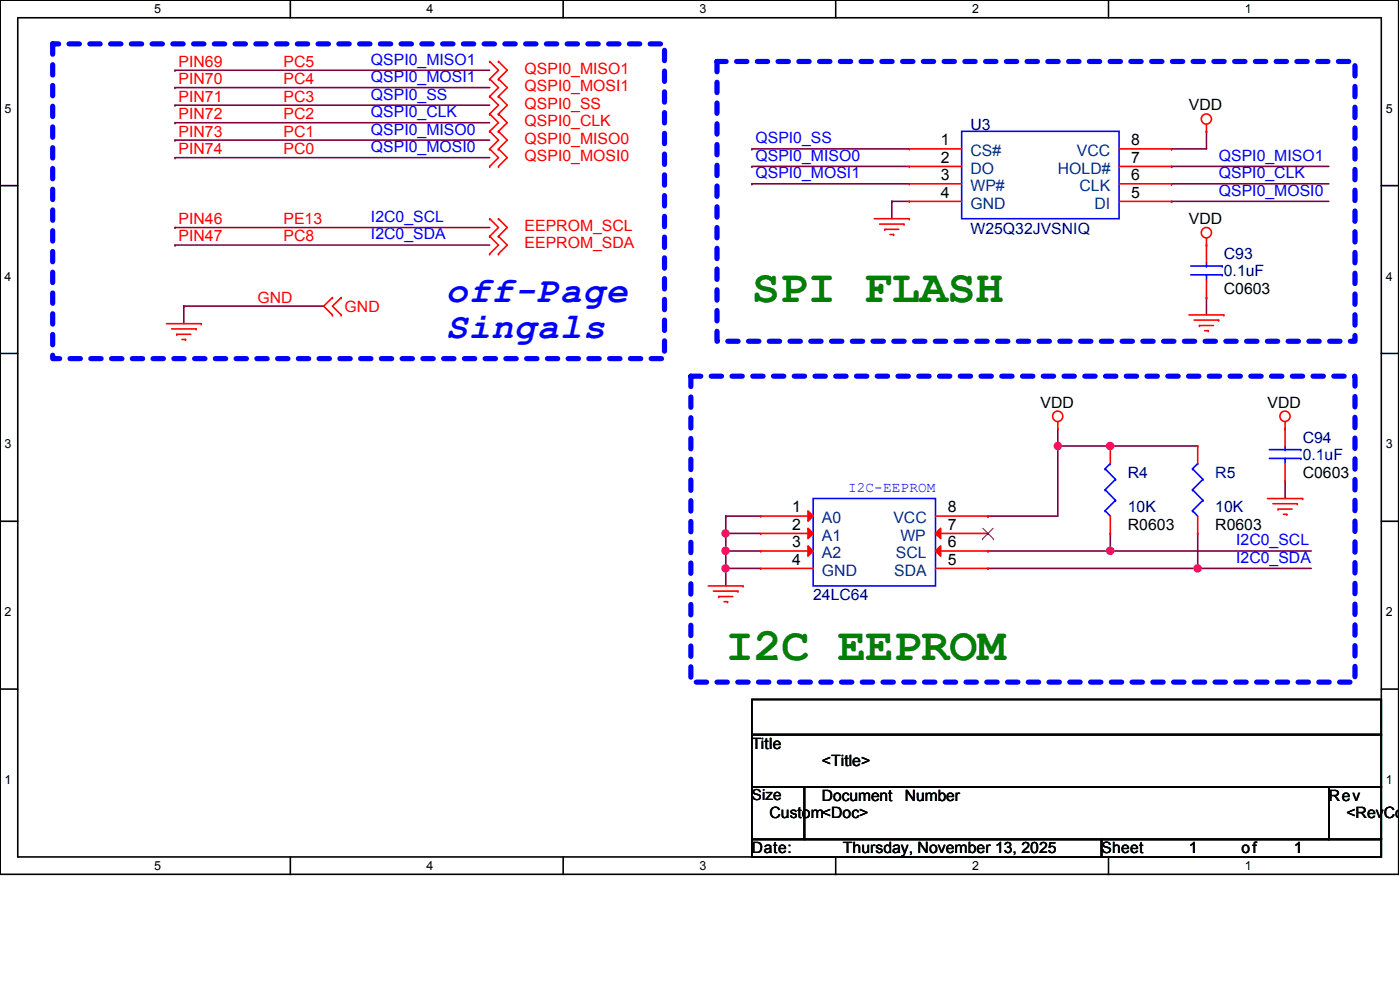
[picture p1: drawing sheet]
<svg xmlns="http://www.w3.org/2000/svg" width="297mm" height="210mm" viewBox="0 0 297 210" stroke-linecap="round" stroke-linejoin="round" font-family="sans-serif">
<path d="M0 0h296.7v185.5h-296.7zM3.8 3.8h289.2v178h-289.2z" fill="none" stroke="#000" stroke-width=".34"/>
<g fill="#fff">
<path d="M32.7 .4h1.4v2.9h-1.4z"/>
<path d="M32.7 182.2h1.4v2.9h-1.4z"/>
</g>
<path d="M61.6 0v3.8M61.6 181.8v3.7" fill="none" stroke="#000" stroke-width=".34"/>
<g fill="#fff">
<path d="M90.5 .4h1.4v2.9h-1.4z"/>
<path d="M90.5 182.2h1.4v2.9h-1.4z"/>
</g>
<path d="M119.5 0v3.8M119.5 181.8v3.7" fill="none" stroke="#000" stroke-width=".34"/>
<g fill="#fff">
<path d="M148.4 .4h1.4v2.9h-1.4z"/>
<path d="M148.4 182.2h1.4v2.9h-1.4z"/>
</g>
<path d="M177.3 0v3.8M177.3 181.8v3.7" fill="none" stroke="#000" stroke-width=".34"/>
<g fill="#fff">
<path d="M206.2 .4h1.4v2.9h-1.4z"/>
<path d="M206.2 182.2h1.4v2.9h-1.4z"/>
</g>
<path d="M235.2 0v3.8M235.2 181.8v3.7" fill="none" stroke="#000" stroke-width=".34"/>
<g fill="#fff">
<path d="M264.1 .4h1.4v2.9h-1.4z"/>
<path d="M264.1 182.2h1.4v2.9h-1.4z"/>
<path d="M1 21.5h1.4v3h-1.4z"/>
<path d="M294 21.5h1.4v3h-1.4z"/>
<path d="M1 57.1h1.4v3h-1.4z"/>
<path d="M294 57.1h1.4v3h-1.4z"/>
</g>
<path d="M0 39.4h3.8M293 39.4h3.7" fill="none" stroke="#000" stroke-width=".34"/>
<g fill="#fff">
<path d="M1 92.8h1.4v2.9h-1.4z"/>
<path d="M294 92.8h1.4v2.9h-1.4z"/>
</g>
<path d="M0 75h3.8M293 75h3.7" fill="none" stroke="#000" stroke-width=".34"/>
<g fill="#fff">
<path d="M1 128.4h1.4v2.9h-1.4z"/>
<path d="M294 128.4h1.4v2.9h-1.4z"/>
</g>
<path d="M0 110.6h3.8M293 110.6h3.7" fill="none" stroke="#000" stroke-width=".34"/>
<g fill="#fff">
<path d="M1 164h1.4v2.9h-1.4z"/>
<path d="M294 164h1.4v2.9h-1.4z"/>
</g>
<path d="M0 146.2h3.8M293 146.2h3.7" fill="none" stroke="#000" stroke-width=".34"/>
<path d="M11.2 9.3h129.8v66.8h-129.8zM152.1 13h135.3v59.4h-135.3zM146.6 79.8h140.8v64.9h-140.8z" fill="none" stroke="#00f" stroke-width="1.1" stroke-dasharray="2.2 2.2"/>
<path d="M209.6 109.5h14.8" fill="none" stroke="#800040" stroke-width=".34"/>
<circle cx="209.6" cy="109.5" r=".17" fill="#800040"/>
<path d="M224.4 90.9v3.7" fill="none" stroke="#800040" stroke-width=".34"/>
<circle cx="224.4" cy="90.9" r=".17" fill="#800040"/>
<path d="M154 120.6h7.4" fill="none" stroke="#800040" stroke-width=".34"/>
<circle cx="154" cy="120.6" r=".17" fill="#800040"/>
<circle cx="153.9" cy="120.6" r=".72" fill="#f0f"/>
<circle cx="153.9" cy="120.6" r=".72" fill="none" stroke="#f0f" stroke-width=".34"/>
<path d="M154 120.6v3.7" fill="none" stroke="#800040" stroke-width=".34"/>
<circle cx="154" cy="120.6" r=".17" fill="#800040"/>
<path d="M209.6 116.9h25.9" fill="none" stroke="#800040" stroke-width=".34"/>
<circle cx="209.6" cy="116.9" r=".17" fill="#800040"/>
<circle cx="235.5" cy="116.8" r=".74" fill="#f0f"/>
<circle cx="235.5" cy="116.8" r=".74" fill="none" stroke="#f0f" stroke-width=".34"/>
<path d="M209.6 120.6h44.5" fill="none" stroke="#800040" stroke-width=".34"/>
<circle cx="209.6" cy="120.6" r=".17" fill="#800040"/>
<circle cx="254.1" cy="120.6" r=".74" fill="#f0f"/>
<circle cx="254.1" cy="120.6" r=".74" fill="none" stroke="#f0f" stroke-width=".34"/>
<path d="M154 109.5h7.4" fill="none" stroke="#800040" stroke-width=".34"/>
<circle cx="154" cy="109.5" r=".17" fill="#800040"/>
<path d="M154 109.5v3.7" fill="none" stroke="#800040" stroke-width=".34"/>
<circle cx="154" cy="109.5" r=".17" fill="#800040"/>
<path d="M154 113.2h7.4" fill="none" stroke="#800040" stroke-width=".34"/>
<circle cx="154" cy="113.2" r=".17" fill="#800040"/>
<circle cx="153.9" cy="113.2" r=".72" fill="#f0f"/>
<circle cx="153.9" cy="113.2" r=".72" fill="none" stroke="#f0f" stroke-width=".34"/>
<path d="M154 113.2v3.7" fill="none" stroke="#800040" stroke-width=".34"/>
<circle cx="154" cy="113.2" r=".17" fill="#800040"/>
<path d="M154 116.9h7.4" fill="none" stroke="#800040" stroke-width=".34"/>
<circle cx="154" cy="116.9" r=".17" fill="#800040"/>
<path d="M154 116.9v3.7" fill="none" stroke="#800040" stroke-width=".34"/>
<circle cx="154" cy="116.9" r=".17" fill="#800040"/>
<circle cx="153.9" cy="116.8" r=".72" fill="#f0f"/>
<circle cx="153.9" cy="116.8" r=".72" fill="none" stroke="#f0f" stroke-width=".34"/>
<path d="M235.5 113.2v3.7" fill="none" stroke="#800040" stroke-width=".34"/>
<circle cx="235.5" cy="113.2" r=".17" fill="#800040"/>
<path d="M235.5 116.9h42.7" fill="none" stroke="#800040" stroke-width=".34"/>
<circle cx="235.5" cy="116.9" r=".17" fill="#800040"/>
<path d="M254.1 113.2v7.4" fill="none" stroke="#800040" stroke-width=".34"/>
<circle cx="254.1" cy="113.2" r=".17" fill="#800040"/>
<path d="M254.1 120.6h24.1" fill="none" stroke="#800040" stroke-width=".34"/>
<circle cx="254.1" cy="120.6" r=".17" fill="#800040"/>
<path d="M224.4 94.6h11.1" fill="none" stroke="#800040" stroke-width=".34"/>
<circle cx="224.4" cy="94.6" r=".17" fill="#800040"/>
<circle cx="235.5" cy="94.6" r=".74" fill="#f0f"/>
<circle cx="235.5" cy="94.6" r=".74" fill="none" stroke="#f0f" stroke-width=".34"/>
<path d="M235.5 94.6h18.6" fill="none" stroke="#800040" stroke-width=".34"/>
<circle cx="235.5" cy="94.6" r=".17" fill="#800040"/>
<path d="M224.4 94.6v14.9" fill="none" stroke="#800040" stroke-width=".34"/>
<circle cx="224.4" cy="94.6" r=".17" fill="#800040"/>
<circle cx="224.4" cy="94.6" r=".72" fill="#f0f"/>
<circle cx="224.4" cy="94.6" r=".72" fill="none" stroke="#f0f" stroke-width=".34"/>
<path d="M189.2 42.7v3.7" fill="none" stroke="#800040" stroke-width=".34"/>
<circle cx="189.2" cy="42.7" r=".17" fill="#800040"/>
<path d="M248.5 31.6h7.4" fill="none" stroke="#800040" stroke-width=".34"/>
<circle cx="248.5" cy="31.6" r=".17" fill="#800040"/>
<path d="M248.5 35.3h33.4" fill="none" stroke="#800040" stroke-width=".34"/>
<circle cx="248.5" cy="35.3" r=".17" fill="#800040"/>
<path d="M159.5 39h33.4" fill="none" stroke="#800040" stroke-width=".34"/>
<circle cx="159.5" cy="39" r=".17" fill="#800040"/>
<path d="M255.9 27.9v3.7" fill="none" stroke="#800040" stroke-width=".34"/>
<circle cx="255.9" cy="27.9" r=".17" fill="#800040"/>
<path d="M159.5 31.6h33.4" fill="none" stroke="#800040" stroke-width=".34"/>
<circle cx="159.5" cy="31.6" r=".17" fill="#800040"/>
<path d="M159.5 35.3h33.4" fill="none" stroke="#800040" stroke-width=".34"/>
<circle cx="159.5" cy="35.3" r=".17" fill="#800040"/>
<path d="M189.2 42.7h3.7" fill="none" stroke="#800040" stroke-width=".34"/>
<circle cx="189.2" cy="42.7" r=".17" fill="#800040"/>
<path d="M248.5 42.7h33.4" fill="none" stroke="#800040" stroke-width=".34"/>
<circle cx="248.5" cy="42.7" r=".17" fill="#800040"/>
<path d="M248.5 39h33.4" fill="none" stroke="#800040" stroke-width=".34"/>
<circle cx="248.5" cy="39" r=".17" fill="#800040"/>
<path d="M37.1 52h66.8" fill="none" stroke="#800040" stroke-width=".34"/>
<circle cx="37.1" cy="52" r=".17" fill="#800040"/>
<path d="M37.1 48.3h66.8" fill="none" stroke="#800040" stroke-width=".34"/>
<circle cx="37.1" cy="48.3" r=".17" fill="#800040"/>
<path d="M37.1 18.6h66.8" fill="none" stroke="#800040" stroke-width=".34"/>
<circle cx="37.1" cy="18.6" r=".17" fill="#800040"/>
<path d="M37.1 22.3h66.8" fill="none" stroke="#800040" stroke-width=".34"/>
<circle cx="37.1" cy="22.3" r=".17" fill="#800040"/>
<path d="M37.1 26h66.8" fill="none" stroke="#800040" stroke-width=".34"/>
<circle cx="37.1" cy="26" r=".17" fill="#800040"/>
<path d="M37.1 29.7h66.8" fill="none" stroke="#800040" stroke-width=".34"/>
<circle cx="37.1" cy="29.7" r=".17" fill="#800040"/>
<path d="M37.1 33.4h66.8" fill="none" stroke="#800040" stroke-width=".34"/>
<circle cx="37.1" cy="33.4" r=".17" fill="#800040"/>
<path d="M37.1 14.9h66.8" fill="none" stroke="#800040" stroke-width=".34"/>
<circle cx="37.1" cy="14.9" r=".17" fill="#800040"/>
<path d="M39 64.9v3.8" fill="none" stroke="#800040" stroke-width=".34"/>
<circle cx="39" cy="64.9" r=".17" fill="#800040"/>
<path d="M39 64.9h29.7" fill="none" stroke="#800040" stroke-width=".34"/>
<circle cx="39" cy="64.9" r=".17" fill="#800040"/>
<path d="M255.9 63.1v3.7" fill="none" stroke="#800040" stroke-width=".34"/>
<circle cx="255.9" cy="63.1" r=".17" fill="#800040"/>
<path d="M272.6 102v3.7" fill="none" stroke="#800040" stroke-width=".34"/>
<circle cx="272.6" cy="102" r=".17" fill="#800040"/>
<path d="M150.2 124.3h7.4" fill="none" stroke="#f00" stroke-width=".34"/>
<circle cx="157.6" cy="124.3" r=".17" fill="#f00"/>
<path d="M151.3 125.4h5.2" fill="none" stroke="#f00" stroke-width=".34"/>
<circle cx="156.5" cy="125.4" r=".17" fill="#f00"/>
<path d="M152.5 126.5h2.9" fill="none" stroke="#f00" stroke-width=".34"/>
<circle cx="152.5" cy="126.5" r=".17" fill="#f00"/>
<path d="M153.6 127.6h.7" fill="none" stroke="#f00" stroke-width=".34"/>
<circle cx="154.3" cy="127.6" r=".17" fill="#f00"/>
<path d="M224.4 89.5v1.4" fill="none" stroke="#f00" stroke-width=".34"/>
<circle cx="224.4" cy="90.9" r=".17" fill="#f00"/>
<g fill="none" stroke="#f00" stroke-width=".34">
<path d="M255.9 26.4v1.5"/>
<circle cx="224.4" cy="88.3" r="1.09"/>
</g>
<circle cx="255.9" cy="27.9" r=".17" fill="#f00"/>
<g fill="none" stroke="#f00" stroke-width=".34">
<path d="M185.5 46.4h7.4"/>
<circle cx="255.9" cy="25.2" r="1.08"/>
</g>
<circle cx="192.9" cy="46.4" r=".17" fill="#f00"/>
<path d="M186.6 47.5h5.2" fill="none" stroke="#f00" stroke-width=".34"/>
<circle cx="191.8" cy="47.5" r=".17" fill="#f00"/>
<path d="M187.7 48.6h3" fill="none" stroke="#f00" stroke-width=".34"/>
<circle cx="187.7" cy="48.6" r=".17" fill="#f00"/>
<path d="M188.8 49.7h.8" fill="none" stroke="#f00" stroke-width=".34"/>
<circle cx="189.6" cy="49.7" r=".17" fill="#f00"/>
<path d="M35.3 68.7h7.4" fill="none" stroke="#f00" stroke-width=".34"/>
<circle cx="42.7" cy="68.7" r=".17" fill="#f00"/>
<path d="M36.4 69.8h5.2" fill="none" stroke="#f00" stroke-width=".34"/>
<circle cx="41.6" cy="69.8" r=".17" fill="#f00"/>
<path d="M37.5 70.9h3" fill="none" stroke="#f00" stroke-width=".34"/>
<circle cx="37.5" cy="70.9" r=".17" fill="#f00"/>
<path d="M38.6 72h.8" fill="none" stroke="#f00" stroke-width=".34"/>
<circle cx="39.4" cy="72" r=".17" fill="#f00"/>
<path d="M255.9 50.5v1.5" fill="none" stroke="#f00" stroke-width=".34"/>
<circle cx="255.9" cy="52" r=".17" fill="#f00"/>
<g fill="none" stroke="#f00" stroke-width=".34">
<path d="M252.2 66.8h7.4"/>
<circle cx="255.9" cy="49.4" r="1.09"/>
</g>
<circle cx="259.6" cy="66.8" r=".17" fill="#f00"/>
<path d="M253.3 67.9h5.2" fill="none" stroke="#f00" stroke-width=".34"/>
<circle cx="258.5" cy="67.9" r=".17" fill="#f00"/>
<path d="M254.5 69h2.9" fill="none" stroke="#f00" stroke-width=".34"/>
<circle cx="254.5" cy="69" r=".17" fill="#f00"/>
<path d="M255.6 70.1h.7" fill="none" stroke="#f00" stroke-width=".34"/>
<circle cx="256.3" cy="70.1" r=".17" fill="#f00"/>
<path d="M272.6 89.5v1.4" fill="none" stroke="#f00" stroke-width=".34"/>
<circle cx="272.6" cy="90.9" r=".17" fill="#f00"/>
<g fill="none" stroke="#f00" stroke-width=".34">
<path d="M268.9 105.7h7.5"/>
<circle cx="272.6" cy="88.3" r="1.09"/>
</g>
<circle cx="276.4" cy="105.7" r=".17" fill="#f00"/>
<path d="M270 106.8h5.2" fill="none" stroke="#f00" stroke-width=".34"/>
<circle cx="275.2" cy="106.8" r=".17" fill="#f00"/>
<path d="M271.1 108h3" fill="none" stroke="#f00" stroke-width=".34"/>
<circle cx="271.1" cy="108" r=".17" fill="#f00"/>
<path d="M272.2 109.1h.8" fill="none" stroke="#f00" stroke-width=".34"/>
<circle cx="273" cy="109.1" r=".17" fill="#f00"/>
<path d="M107.6 18.6l-1.9 1.8" fill="none" stroke="#f00" stroke-width=".34"/>
<circle cx="105.7" cy="20.4" r=".17" fill="#f00"/>
<path d="M105.7 16.8l1.9 1.8" fill="none" stroke="#f00" stroke-width=".34"/>
<circle cx="105.7" cy="16.8" r=".17" fill="#f00"/>
<path d="M105.7 18.6l-1.8 1.8" fill="none" stroke="#f00" stroke-width=".34"/>
<circle cx="103.9" cy="20.4" r=".17" fill="#f00"/>
<path d="M103.9 16.8l1.8 1.8" fill="none" stroke="#f00" stroke-width=".34"/>
<circle cx="103.9" cy="16.8" r=".17" fill="#f00"/>
<path d="M107.6 22.3l-1.9 1.9" fill="none" stroke="#f00" stroke-width=".34"/>
<circle cx="105.7" cy="24.2" r=".17" fill="#f00"/>
<path d="M105.7 20.4l1.9 1.9" fill="none" stroke="#f00" stroke-width=".34"/>
<circle cx="105.7" cy="20.4" r=".17" fill="#f00"/>
<path d="M105.7 22.3l-1.8 1.9" fill="none" stroke="#f00" stroke-width=".34"/>
<circle cx="103.9" cy="24.2" r=".17" fill="#f00"/>
<path d="M103.9 20.4l1.8 1.9" fill="none" stroke="#f00" stroke-width=".34"/>
<circle cx="103.9" cy="20.4" r=".17" fill="#f00"/>
<path d="M107.6 33.4l-1.9 1.9" fill="none" stroke="#f00" stroke-width=".34"/>
<circle cx="105.7" cy="35.3" r=".17" fill="#f00"/>
<path d="M105.7 31.6l1.9 1.8" fill="none" stroke="#f00" stroke-width=".34"/>
<circle cx="105.7" cy="31.6" r=".17" fill="#f00"/>
<path d="M105.7 33.4l-1.8 1.9" fill="none" stroke="#f00" stroke-width=".34"/>
<circle cx="103.9" cy="35.3" r=".17" fill="#f00"/>
<path d="M103.9 31.6l1.8 1.8" fill="none" stroke="#f00" stroke-width=".34"/>
<circle cx="103.9" cy="31.6" r=".17" fill="#f00"/>
<path d="M107.6 29.7l-1.9 1.9" fill="none" stroke="#f00" stroke-width=".34"/>
<circle cx="105.7" cy="31.6" r=".17" fill="#f00"/>
<path d="M105.7 27.9l1.9 1.8" fill="none" stroke="#f00" stroke-width=".34"/>
<circle cx="105.7" cy="27.9" r=".17" fill="#f00"/>
<path d="M105.7 29.7l-1.8 1.9" fill="none" stroke="#f00" stroke-width=".34"/>
<circle cx="103.9" cy="31.6" r=".17" fill="#f00"/>
<path d="M103.9 27.9l1.8 1.8" fill="none" stroke="#f00" stroke-width=".34"/>
<circle cx="103.9" cy="27.9" r=".17" fill="#f00"/>
<path d="M107.6 26l-1.9 1.9" fill="none" stroke="#f00" stroke-width=".34"/>
<circle cx="105.7" cy="27.9" r=".17" fill="#f00"/>
<path d="M105.7 24.2l1.9 1.8" fill="none" stroke="#f00" stroke-width=".34"/>
<circle cx="105.7" cy="24.2" r=".17" fill="#f00"/>
<path d="M105.7 26l-1.8 1.9" fill="none" stroke="#f00" stroke-width=".34"/>
<circle cx="103.9" cy="27.9" r=".17" fill="#f00"/>
<path d="M103.9 24.2l1.8 1.8" fill="none" stroke="#f00" stroke-width=".34"/>
<circle cx="103.9" cy="24.2" r=".17" fill="#f00"/>
<path d="M107.6 14.9l-1.9 1.9" fill="none" stroke="#f00" stroke-width=".34"/>
<circle cx="105.7" cy="16.8" r=".17" fill="#f00"/>
<path d="M105.7 13l1.9 1.9" fill="none" stroke="#f00" stroke-width=".34"/>
<circle cx="105.7" cy="13" r=".17" fill="#f00"/>
<path d="M105.7 14.9l-1.8 1.9" fill="none" stroke="#f00" stroke-width=".34"/>
<circle cx="103.9" cy="16.8" r=".17" fill="#f00"/>
<path d="M103.9 13l1.8 1.9" fill="none" stroke="#f00" stroke-width=".34"/>
<circle cx="103.9" cy="13" r=".17" fill="#f00"/>
<path d="M107.6 48.3l-1.9 1.8" fill="none" stroke="#f00" stroke-width=".34"/>
<circle cx="105.7" cy="50.1" r=".17" fill="#f00"/>
<path d="M105.7 46.4l1.9 1.9" fill="none" stroke="#f00" stroke-width=".34"/>
<circle cx="105.7" cy="46.4" r=".17" fill="#f00"/>
<path d="M105.7 48.3l-1.8 1.8" fill="none" stroke="#f00" stroke-width=".34"/>
<circle cx="103.9" cy="50.1" r=".17" fill="#f00"/>
<path d="M103.9 46.4l1.8 1.9" fill="none" stroke="#f00" stroke-width=".34"/>
<circle cx="103.9" cy="46.4" r=".17" fill="#f00"/>
<path d="M107.6 52l-1.9 1.8" fill="none" stroke="#f00" stroke-width=".34"/>
<circle cx="105.7" cy="53.8" r=".17" fill="#f00"/>
<path d="M105.7 50.1l1.9 1.9" fill="none" stroke="#f00" stroke-width=".34"/>
<circle cx="105.7" cy="50.1" r=".17" fill="#f00"/>
<path d="M105.7 52l-1.8 1.8" fill="none" stroke="#f00" stroke-width=".34"/>
<circle cx="103.9" cy="53.8" r=".17" fill="#f00"/>
<path d="M103.9 50.1l1.8 1.9" fill="none" stroke="#f00" stroke-width=".34"/>
<circle cx="103.9" cy="50.1" r=".17" fill="#f00"/>
<path d="M70.5 63.1l-1.8 1.8" fill="none" stroke="#f00" stroke-width=".34"/>
<circle cx="70.5" cy="63.1" r=".17" fill="#f00"/>
<path d="M68.7 64.9l1.8 1.9" fill="none" stroke="#f00" stroke-width=".34"/>
<circle cx="70.5" cy="66.8" r=".17" fill="#f00"/>
<path d="M70.5 64.9l1.9 1.9" fill="none" stroke="#f00" stroke-width=".34"/>
<circle cx="72.4" cy="66.8" r=".17" fill="#f00"/>
<path d="M72.4 63.1l-1.9 1.8" fill="none" stroke="#f00" stroke-width=".34"/>
<circle cx="72.4" cy="63.1" r=".17" fill="#f00"/>
<path d="M159.5 148.4h133.5v7.4h-133.5zM159.5 155.8h133.5v11.1h-133.5zM159.5 166.9h11.1v11.2h-11.1zM159.5 178.1h74.2v3.7h-74.2zM170.6 166.9h111.3v11.2h-111.3zM233.7 178.1h59.3v3.7h-59.3zM281.9 166.9h11.1v11.2h-11.1z" fill="none" stroke="#000" stroke-width=".34"/>
<path d="M272.6 94.6v.8" fill="none" stroke="#00f" stroke-width=".34"/>
<circle cx="272.6" cy="95.4" r=".17" fill="#00f"/>
<path d="M269.3 97.2h6.7" fill="none" stroke="#00f" stroke-width=".34"/>
<circle cx="276" cy="97.2" r=".17" fill="#00f"/>
<path d="M269.3 95.4h6.7" fill="none" stroke="#00f" stroke-width=".34"/>
<circle cx="276" cy="95.4" r=".17" fill="#00f"/>
<path d="M272.6 97.2v1.1" fill="none" stroke="#00f" stroke-width=".34"/>
<circle cx="272.6" cy="97.2" r=".17" fill="#00f"/>
<path d="M272.6 90.9v3.7" fill="none" stroke="#f00" stroke-width=".34"/>
<circle cx="272.6" cy="90.9" r=".17" fill="#f00"/>
<path d="M272.6 98.3v3.7" fill="none" stroke="#f00" stroke-width=".34"/>
<circle cx="272.6" cy="102" r=".17" fill="#f00"/>
<path d="M204 27.9h33.4v18.5h-33.4z" fill="none" stroke="#00f" stroke-width=".34"/>
<path d="M192.9 31.6h11.1" fill="none" stroke="#f00" stroke-width=".34"/>
<circle cx="192.9" cy="31.6" r=".17" fill="#f00"/>
<path d="M192.9 35.3h11.1" fill="none" stroke="#f00" stroke-width=".34"/>
<circle cx="192.9" cy="35.3" r=".17" fill="#f00"/>
<path d="M192.9 39h11.1" fill="none" stroke="#f00" stroke-width=".34"/>
<circle cx="192.9" cy="39" r=".17" fill="#f00"/>
<path d="M192.9 42.7h11.1" fill="none" stroke="#f00" stroke-width=".34"/>
<circle cx="192.9" cy="42.7" r=".17" fill="#f00"/>
<path d="M237.4 42.7h11.1" fill="none" stroke="#f00" stroke-width=".34"/>
<circle cx="248.5" cy="42.7" r=".17" fill="#f00"/>
<path d="M237.4 39h11.1" fill="none" stroke="#f00" stroke-width=".34"/>
<circle cx="248.5" cy="39" r=".17" fill="#f00"/>
<path d="M237.4 35.3h11.1" fill="none" stroke="#f00" stroke-width=".34"/>
<circle cx="248.5" cy="35.3" r=".17" fill="#f00"/>
<path d="M237.4 31.6h11.1" fill="none" stroke="#f00" stroke-width=".34"/>
<circle cx="248.5" cy="31.6" r=".17" fill="#f00"/>
<path d="M255.9 55.7v.7" fill="none" stroke="#00f" stroke-width=".34"/>
<circle cx="255.9" cy="56.4" r=".17" fill="#00f"/>
<path d="M252.6 58.3h6.7" fill="none" stroke="#00f" stroke-width=".34"/>
<circle cx="259.3" cy="58.3" r=".17" fill="#00f"/>
<path d="M252.6 56.4h6.7" fill="none" stroke="#00f" stroke-width=".34"/>
<circle cx="259.3" cy="56.4" r=".17" fill="#00f"/>
<path d="M255.9 58.3v1.1" fill="none" stroke="#00f" stroke-width=".34"/>
<circle cx="255.9" cy="58.3" r=".17" fill="#00f"/>
<path d="M255.9 52v3.7" fill="none" stroke="#f00" stroke-width=".34"/>
<circle cx="255.9" cy="52" r=".17" fill="#f00"/>
<path d="M255.9 59.4v3.7" fill="none" stroke="#f00" stroke-width=".34"/>
<circle cx="255.9" cy="63.1" r=".17" fill="#f00"/>
<path d="M172.5 105.7h26v18.6h-26z" fill="none" stroke="#00f" stroke-width=".34"/>
<path d="M161.4 120.6h11.1" fill="none" stroke="#f00" stroke-width=".34"/>
<circle cx="161.4" cy="120.6" r=".17" fill="#f00"/>
<path d="M171.4 115.8l1.1 1.1-1.1 1.1z" fill="#f00"/>
<path d="M161.4 116.9h11.1M171.4 115.8l1.1 1.1-1.1 1.1z" fill="none" stroke="#f00" stroke-width=".34"/>
<circle cx="161.4" cy="116.9" r=".17" fill="#f00"/>
<path d="M171.4 112.1l1.1 1.1-1.1 1.1z" fill="#f00"/>
<path d="M161.4 113.2h11.1M171.4 112.1l1.1 1.1-1.1 1.1z" fill="none" stroke="#f00" stroke-width=".34"/>
<circle cx="161.4" cy="113.2" r=".17" fill="#f00"/>
<path d="M171.4 108.4l1.1 1.1-1.1 1.1z" fill="#f00"/>
<path d="M161.4 109.5h11.1M171.4 108.4l1.1 1.1-1.1 1.1z" fill="none" stroke="#f00" stroke-width=".34"/>
<circle cx="161.4" cy="109.5" r=".17" fill="#f00"/>
<path d="M198.5 120.6h11.1" fill="none" stroke="#f00" stroke-width=".34"/>
<circle cx="209.6" cy="120.6" r=".17" fill="#f00"/>
<path d="M198.5 116.9l1.1-1.1v2.2z" fill="#f00"/>
<path d="M198.5 116.9l1.1-1.1v2.2zM198.5 116.9h11.1" fill="none" stroke="#f00" stroke-width=".34"/>
<circle cx="209.6" cy="116.9" r=".17" fill="#f00"/>
<path d="M198.5 113.2l1.1-1.1v2.2z" fill="#f00"/>
<path d="M198.5 113.2l1.1-1.1v2.2zM198.5 113.2h11.1" fill="none" stroke="#f00" stroke-width=".34"/>
<circle cx="209.6" cy="113.2" r=".17" fill="#f00"/>
<path d="M208.4 114.3h.1M208.5 112.1l2.2 2.2M210.7 112.1l-2.3 2.2M210.7 114.3h.1" fill="none" stroke="#804000" stroke-width=".21"/>
<path d="M198.5 109.5h11.1" fill="none" stroke="#f00" stroke-width=".34"/>
<circle cx="209.6" cy="109.5" r=".17" fill="#f00"/>
<path d="M234.4 108.3l1.1 1.2" fill="none" stroke="#00f" stroke-width=".34"/>
<circle cx="234.4" cy="108.3" r=".17" fill="#00f"/>
<path d="M236.6 106.1l-2.2 2.2" fill="none" stroke="#00f" stroke-width=".34"/>
<circle cx="236.6" cy="106.1" r=".17" fill="#00f"/>
<path d="M234.4 103.9l2.2 2.2" fill="none" stroke="#00f" stroke-width=".34"/>
<circle cx="234.4" cy="103.9" r=".17" fill="#00f"/>
<path d="M236.6 101.7l-2.2 2.2" fill="none" stroke="#00f" stroke-width=".34"/>
<circle cx="236.6" cy="101.7" r=".17" fill="#00f"/>
<path d="M234.4 99.4l2.2 2.3" fill="none" stroke="#00f" stroke-width=".34"/>
<circle cx="234.4" cy="99.4" r=".17" fill="#00f"/>
<path d="M235.5 98.3l-1.1 1.1" fill="none" stroke="#00f" stroke-width=".34"/>
<circle cx="235.5" cy="98.3" r=".17" fill="#00f"/>
<path d="M235.5 109.5v3.7" fill="none" stroke="#f00" stroke-width=".34"/>
<circle cx="235.5" cy="113.2" r=".17" fill="#f00"/>
<path d="M235.5 94.6v3.7" fill="none" stroke="#f00" stroke-width=".34"/>
<circle cx="235.5" cy="94.6" r=".17" fill="#f00"/>
<path d="M253 108.3l1.1 1.2" fill="none" stroke="#00f" stroke-width=".34"/>
<circle cx="253" cy="108.3" r=".17" fill="#00f"/>
<path d="M255.2 106.1l-2.2 2.2" fill="none" stroke="#00f" stroke-width=".34"/>
<circle cx="255.2" cy="106.1" r=".17" fill="#00f"/>
<path d="M253 103.9l2.2 2.2" fill="none" stroke="#00f" stroke-width=".34"/>
<circle cx="253" cy="103.9" r=".17" fill="#00f"/>
<path d="M255.2 101.7l-2.2 2.2" fill="none" stroke="#00f" stroke-width=".34"/>
<circle cx="255.2" cy="101.7" r=".17" fill="#00f"/>
<path d="M253 99.4l2.2 2.3" fill="none" stroke="#00f" stroke-width=".34"/>
<circle cx="253" cy="99.4" r=".17" fill="#00f"/>
<path d="M254.1 98.3l-1.1 1.1" fill="none" stroke="#00f" stroke-width=".34"/>
<circle cx="254.1" cy="98.3" r=".17" fill="#00f"/>
<path d="M254.1 109.5v3.7" fill="none" stroke="#f00" stroke-width=".34"/>
<circle cx="254.1" cy="113.2" r=".17" fill="#f00"/>
<path d="M254.1 94.6v3.7" fill="none" stroke="#f00" stroke-width=".34"/>
<circle cx="254.1" cy="94.6" r=".17" fill="#f00"/>
<circle cx="153.9" cy="120.6" r=".72" fill="#f0f"/>
<circle cx="153.9" cy="120.6" r=".72" fill="none" stroke="#f0f" stroke-width=".34"/>
<circle cx="235.5" cy="116.8" r=".74" fill="#f0f"/>
<circle cx="235.5" cy="116.8" r=".74" fill="none" stroke="#f0f" stroke-width=".34"/>
<circle cx="254.1" cy="120.6" r=".74" fill="#f0f"/>
<circle cx="254.1" cy="120.6" r=".74" fill="none" stroke="#f0f" stroke-width=".34"/>
<circle cx="153.9" cy="113.2" r=".72" fill="#f0f"/>
<circle cx="153.9" cy="113.2" r=".72" fill="none" stroke="#f0f" stroke-width=".34"/>
<circle cx="153.9" cy="116.8" r=".72" fill="#f0f"/>
<circle cx="153.9" cy="116.8" r=".72" fill="none" stroke="#f0f" stroke-width=".34"/>
<circle cx="235.5" cy="94.6" r=".74" fill="#f0f"/>
<circle cx="235.5" cy="94.6" r=".74" fill="none" stroke="#f0f" stroke-width=".34"/>
<circle cx="224.4" cy="94.6" r=".72" fill="#f0f"/>
<circle cx="224.4" cy="94.6" r=".72" fill="none" stroke="#f0f" stroke-width=".34"/>
<g font-size="9.9" fill="#008000">
<text x="159.5" y="64">SPI FLASH</text>
<text x="154" y="140">I2C EEPROM</text>
</g>
<g font-size="7.7" fill="#00f">
<text x="94.6" y="64.1">off-Page</text>
<text x="94.6" y="71.8">Singals</text>
</g>
<g font-size="3.3" fill="#f00">
<text x="37.9" y="17.8">PIN70</text>
<text x="37.9" y="14.1">PIN69</text>
<text x="60.2" y="17.8">PC4</text>
<text x="60.2" y="14.1">PC5</text>
<text x="111.3" y="15.6">QSPI0_MISO1</text>
<text x="37.9" y="21.5">PIN71</text>
<text x="60.2" y="21.5">PC3</text>
<text x="111.3" y="19.3">QSPI0_MOSI1</text>
<text x="111.3" y="23">QSPI0_SS</text>
<text x="37.9" y="25.3">PIN72</text>
<text x="37.9" y="29">PIN73</text>
<text x="60.2" y="25.3">PC2</text>
<text x="60.2" y="29">PC1</text>
<text x="111.3" y="26.8">QSPI0_CLK</text>
<text x="37.9" y="32.7">PIN74</text>
<text x="60.2" y="32.7">PC0</text>
<text x="111.3" y="34.2">QSPI0_MOSI0</text>
<text x="111.3" y="30.5">QSPI0_MISO0</text>
<text x="37.9" y="47.5">PIN46</text>
<text x="60.2" y="47.5">PE13</text>
<text x="37.9" y="51.2">PIN47</text>
<text x="60.2" y="51.2">PC8</text>
<text x="111.3" y="49">EEPROM_SCL</text>
<text x="111.3" y="52.7">EEPROM_SDA</text>
<text x="54.6" y="64.2">GND</text>
<text x="73.1" y="66.1">GND</text>
</g>
<g font-size="3.3" fill="#00f">
<text x="78.7" y="17.4">QSPI0_MOSI1</text>
<text x="78.7" y="13.7">QSPI0_MISO1</text>
<text x="78.7" y="21.1">QSPI0_SS</text>
<text x="78.7" y="24.8">QSPI0_CLK</text>
<text x="78.7" y="28.5">QSPI0_MISO0</text>
<text x="78.7" y="32.3">QSPI0_MOSI0</text>
<text x="160.3" y="30.4">QSPI0_SS</text>
<text x="160.3" y="34.1">QSPI0_MISO0</text>
<text x="258.6" y="34.1">QSPI0_MISO1</text>
<text x="160.3" y="37.8">QSPI0_MOSI1</text>
<text x="258.6" y="41.5">QSPI0_MOSI0</text>
<text x="258.6" y="37.8">QSPI0_CLK</text>
<text x="78.7" y="47.1">I2C0_SCL</text>
<text x="78.7" y="50.8">I2C0_SDA</text>
<text x="262.3" y="115.7">I2C0_SCL</text>
<text x="262.3" y="119.4">I2C0_SDA</text>
</g>
<g font-size="3.3">
<text x="252.2" y="23.4">VDD</text>
<text x="199.6" y="30.8">1</text>
<text x="199.6" y="34.5">2</text>
<text x="240" y="34.5">7</text>
<text x="240" y="30.8">8</text>
<text x="199.6" y="38.2">3</text>
<text x="199.6" y="41.9">4</text>
<text x="240" y="41.9">5</text>
<text x="240" y="38.2">6</text>
<text x="252.2" y="47.5">VDD</text>
<text x="259.6" y="62.4">C0603</text>
<text x="220.7" y="86.4">VDD</text>
<text x="268.9" y="86.4">VDD</text>
<text x="276.4" y="101.3">C0603</text>
<text x="168.1" y="112.4">2</text>
<text x="168.1" y="108.7">1</text>
<text x="201" y="112.4">7</text>
<text x="201" y="108.7">8</text>
<text x="239.3" y="112.4">R0603</text>
<text x="257.8" y="112.4">R0603</text>
<text x="168.1" y="119.8">4</text>
<text x="168.1" y="116.1">3</text>
<text x="201" y="119.8">5</text>
<text x="201" y="116.1">6</text>
<text x="159.5" y="158.8">Title</text>
<text x="174.4" y="162.5">&lt;Title&gt;</text>
<text x="163.2" y="173.6">Custom&lt;Doc&gt;</text>
<text x="174.4" y="169.9">Document</text>
<text x="192" y="169.9">Number</text>
<text x="281.9" y="169.9">Rev</text>
<text x="285.6" y="173.6">&lt;RevCod</text>
<text x="159.5" y="181">Date:</text>
<text x="178.8" y="181">Thursday, November 13, 2025</text>
<text x="233.7" y="181">Sheet</text>
<text x="252.2" y="181">1</text>
<text x="263.4" y="181">of</text>
<text x="274.5" y="181">1</text>
</g>
<g font-size="3.3" fill="#000080">
<text x="205.9" y="27.5">U3</text>
<text x="205.9" y="49.7">W25Q32JVSNIQ</text>
<text x="259.6" y="54.9">C93</text>
<text x="259.6" y="58.6">0.1uF</text>
<text x="276.4" y="93.9">C94</text>
<text x="239.3" y="101.3">R4</text>
<text x="257.8" y="101.3">R5</text>
<text x="276.4" y="97.6">0.1uF</text>
<text x="239.3" y="108.7">10K</text>
<text x="257.8" y="108.7">10K</text>
<text x="172.5" y="127.3">24LC64</text>
</g>
<g font-size="3.3" fill="#004080">
<text x="205.9" y="33.1">CS#</text>
<text x="228.5" y="33.1">VCC</text>
<text x="205.9" y="36.8">DO</text>
<text x="205.9" y="40.5">WP#</text>
<text x="224.4" y="36.8">HOLD#</text>
<text x="229" y="40.5">CLK</text>
<text x="205.9" y="44.2">GND</text>
<text x="232.2" y="44.2">DI</text>
<text x="174.4" y="111">A0</text>
<text x="189.5" y="111">VCC</text>
<text x="174.4" y="118.4">A2</text>
<text x="174.4" y="114.7">A1</text>
<text x="190.1" y="118.4">SCL</text>
<text x="191" y="114.7">WP</text>
<text x="174.4" y="122.1">GND</text>
<text x="189.7" y="122.1">SDA</text>
</g>
<text font-size="3.2" x="159.5" y="169.8">Size</text>
<text font-size="3" fill="#00f" x="179.9" y="104.4">I2C-EEPROM</text>
<g font-size="2.7">
<text x="32.7" y="2.8">5</text>
<text x="90.5" y="2.8">4</text>
<text x="148.4" y="2.8">3</text>
<text x="206.2" y="2.8">2</text>
<text x="264.1" y="2.8">1</text>
<text x="1" y="23.9">5</text>
<text x="294" y="23.9">5</text>
<text x="1" y="59.5">4</text>
<text x="294" y="59.5">4</text>
<text x="1" y="95.1">3</text>
<text x="294" y="95.1">3</text>
<text x="1" y="130.7">2</text>
<text x="294" y="130.7">2</text>
<text x="1" y="166.3">1</text>
<text x="294" y="166.3">1</text>
<text x="32.7" y="184.5">5</text>
<text x="90.5" y="184.5">4</text>
<text x="148.4" y="184.5">3</text>
<text x="206.2" y="184.5">2</text>
<text x="264.1" y="184.5">1</text>
</g>
</svg>
